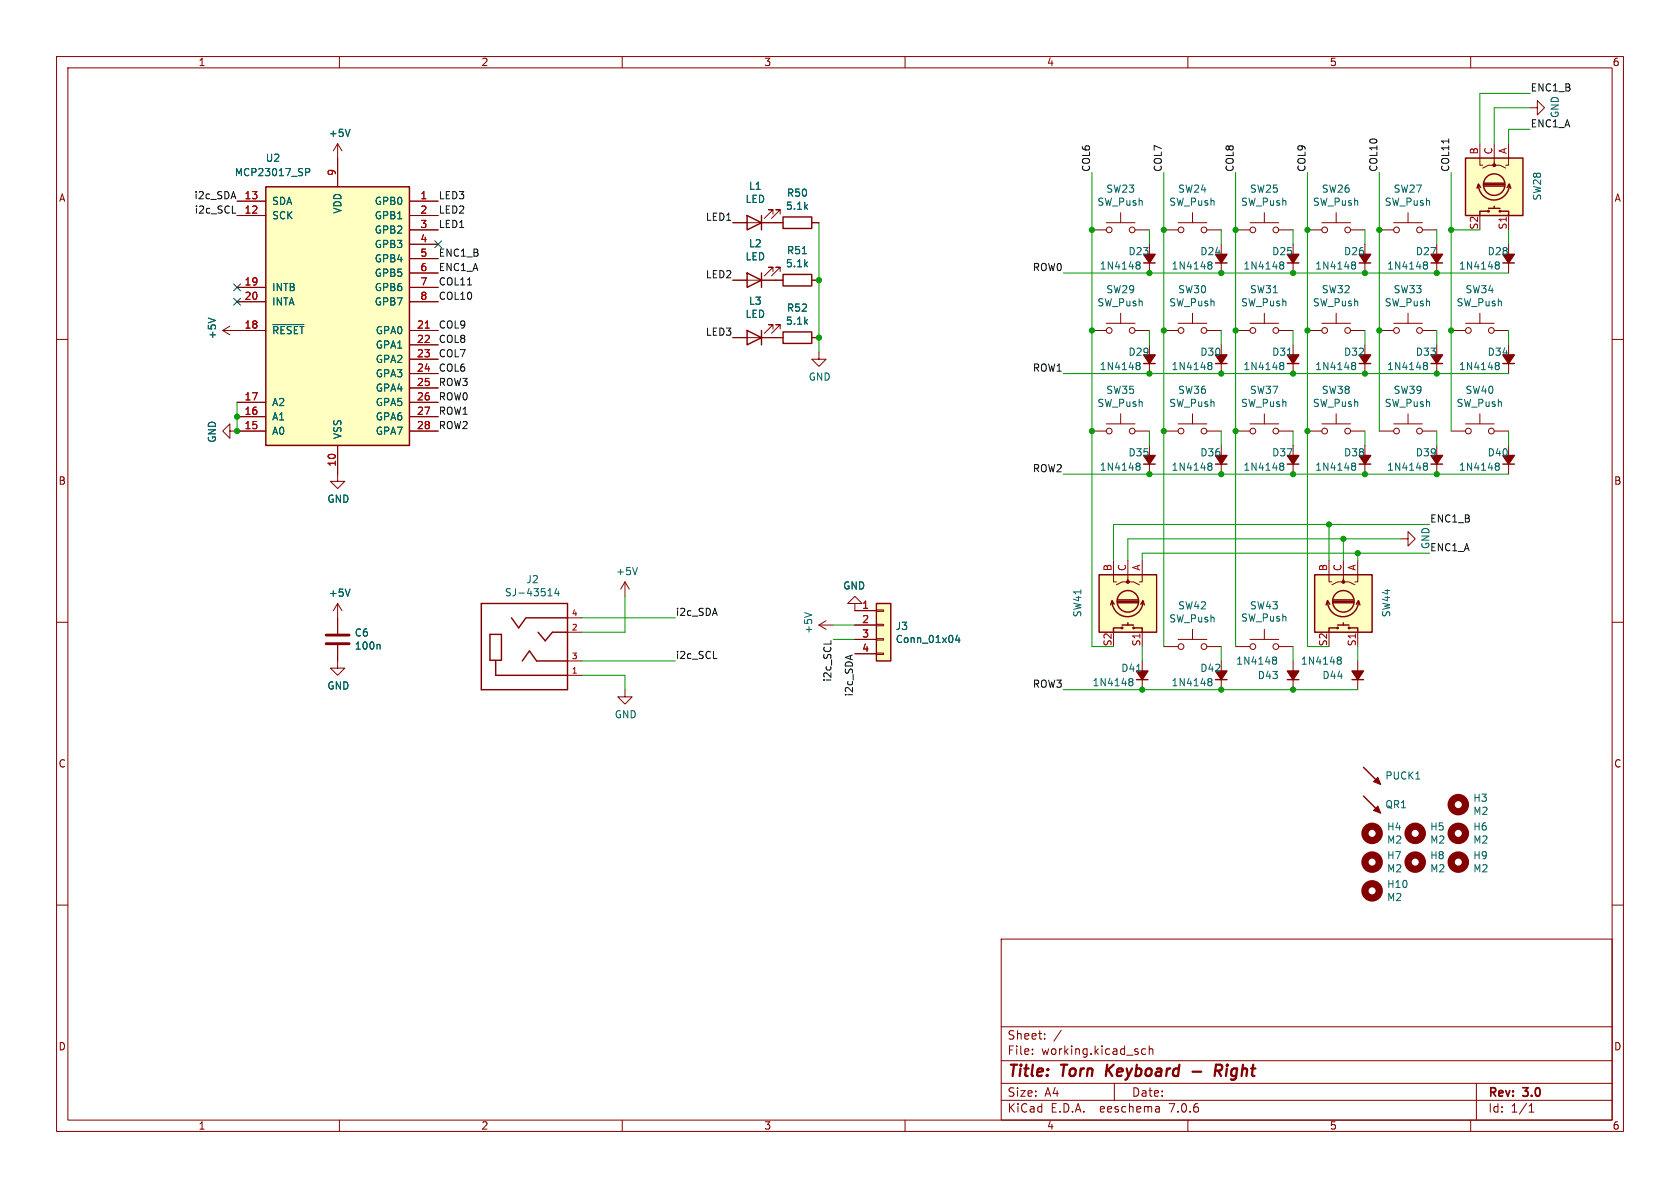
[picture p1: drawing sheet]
<svg xmlns="http://www.w3.org/2000/svg" width="297mm" height="210mm" viewBox="0 0 297 210" stroke-linecap="round" stroke-linejoin="round" font-family="sans-serif">
<g fill="none" stroke="#840000" stroke-width=".18">
<path d="M10 10h277v190h-277zM12 12h273v186h-273zM60 10v2M110 10v2M160 10v2M210 10v2M260 10v2M270.5 19.1h1.3v-1.3l1.2 1.3-1.2 1.2v-1.2M41.9 35.6h5.1M41.9 38.1h5.1M59.7 25.4v7.6M59.7 25.4l-.8 1.3"/>
<path d="M59.7 25.4l.8 1.3M72.4 35.6h5.1M72.4 38.1h5.1M129.5 39.4h8.9M136.7 37.8v-.7h-.8h.8l-1.6 1.5M137.9 37.8v-.7h-.7h.7l-1.5 1.5M143.5 39.4h1.3M195.6 39.4h5.1M198.1 37.6v1.8M208.3 39.4h5.1M210.8 37.6v1.8M221 39.4h5.1"/>
<path d="M223.5 37.6v1.8M233.7 39.4h5.1M236.2 37.6v1.8M246.4 39.4h5.1M248.9 37.6v1.8M261.6 25.4v3.8h.5M264.2 25.4v3.8h-1.1l-1 .5M264.2 28.7v.5h1l1 .5M266.7 25.4v3.8h-.5M266.7 38.1v2.5M10 60h2M39.4 58.4h7.6"/>
<path d="M39.4 58.4l1.2 .8M40.6 57.7l-1.2 .7M41.9 50.8h5.1M41.9 53.3h5.1M72.4 58.4h5.1M72.4 40.6h5.1M72.4 50.8h5.1M72.4 53.3h5.1M72.4 43.2h5.1M72.4 45.7h5.1M72.4 48.3h5.1M129.5 59.7h8.9"/>
<path d="M129.5 49.5h8.9M136.7 58.2v-.8h-.8h.8l-1.6 1.5M136.7 48v-.8h-.8h.8l-1.6 1.6M137.9 58.2v-.8h-.7h.7l-1.5 1.5M137.9 48v-.8h-.7h.7l-1.5 1.6M143.5 59.7h1.3M143.5 49.5h1.3M193 58.4h2.6M193 40.6h2.6M195.6 57.2h5.1M198.1 55.4v1.8M200.7 58.4h2.5"/>
<path d="M200.7 40.6h2.5M203.2 43.2v5.1M205.7 58.4h2.6M205.7 40.6h2.6M208.3 57.2h5.1M210.8 55.4v1.8M213.4 58.4h2.5M213.4 40.6h2.5M215.9 43.2v5.1M218.4 58.4h2.6M218.4 40.6h2.6M221 57.2h5.1"/>
<path d="M223.5 55.4v1.8M226.1 58.4h2.5M226.1 40.6h2.5M228.6 43.2v5.1M231.1 58.4h2.6M231.1 40.6h2.6M233.7 57.2h5.1M236.2 55.4v1.8M238.8 58.4h2.5M238.8 40.6h2.5M241.3 43.2v5.1M243.8 58.4h2.6"/>
<path d="M243.8 40.6h2.6M246.4 57.2h5.1M248.9 55.4v1.8M251.5 58.4h2.5M251.5 40.6h2.5M254 43.2v5.1M256.5 58.4h2.6M259.1 57.2h5.1M261.6 55.4v1.8M264.2 58.4h2.5M266.7 43.2v5.1M285 60h2"/>
<path d="M40.6 76.2v-1.3l-1.2 1.3 1.2 1.3v-1.3h6.4M41.9 73.7h5.1M41.9 71.1h5.1M59.7 78.7v6.4h1.3l-1.3 1.3-1.3-1.3h1.3M72.4 76.2h5.1M72.4 73.7h5.1M72.4 71.1h5.1M72.4 61h5.1M72.4 63.5h5.1M72.4 66h5.1M72.4 68.6h5.1M144.8 62.2v1.3h1.2l-1.2 1.3-1.3-1.3h1.3"/>
<path d="M193 76.2h2.6M195.6 74.9h5.1M198.1 73.2v1.7M200.7 76.2h2.5M203.2 61v5M203.2 78.7v5.1M205.7 76.2h2.6M208.3 74.9h5.1M210.8 73.2v1.7M213.4 76.2h2.5M215.9 61v5M215.9 78.7v5.1"/>
<path d="M218.4 76.2h2.6M221 74.9h5.1M223.5 73.2v1.7M226.1 76.2h2.5M228.6 61v5M228.6 78.7v5.1M231.1 76.2h2.6M233.7 74.9h5.1M236.2 73.2v1.7M238.8 76.2h2.5M241.3 61v5M241.3 78.7v5.1"/>
<path d="M243.8 76.2h2.6M246.4 74.9h5.1M248.9 73.2v1.7M251.5 76.2h2.5M254 61v5M254 78.7v5.1M256.5 76.2h2.6M259.1 74.9h5.1M261.6 73.2v1.7M264.2 76.2h2.5M266.7 61v5M266.7 78.7v5.1"/>
<path d="M196.8 99.1v3.8h.6M199.4 99.1v3.8h-1l-1 .5M201.9 99.1v3.8h-.5M234.9 99.1v3.8h.6M237.5 99.1v3.8h-1l-1 .5M240 99.1v3.8h-.5M247.6 95.3h1.3v-1.3l1.3 1.3-1.3 1.2v-1.2M10 110h2M59.7 114v4.1h1.3l-1.3 1.3-1.3-1.3h1.3M59.7 106.7l-.8 1.3M59.7 106.7v5.3M59.7 106.7l.8 1.3"/>
<path d="M100.3 119.4h2.6M100.3 111.8h2.6M100.3 116.8h2.6M100.3 109.2h2.6M110.5 102.9l-.8 1.2M110.5 102.9v2.5M110.5 102.9l.8 1.2M144.8 110.5h2.5M144.8 110.5l1.2 .8M146 109.7l-1.2 .8M151.1 106.7h1.3l-1.3-1.3-1.2 1.3h1.2v1.3h3.8M151.1 113h3.8"/>
<path d="M151.1 110.5h3.8M151.1 115.6h3.8M154.9 115.4h1.3v.3h-1.3zM154.9 112.9h1.3v.3h-1.3zM154.9 110.4h1.3v.2h-1.3zM154.9 107.8h1.3v.3h-1.3zM199.4 102.4v.5h1l1 .5M201.9 111.8v2.5M201.9 116.8v5.1M205.7 114.3h2.6M208.3 113h5.1M210.8 111.3v1.7"/>
<path d="M213.4 114.3h2.5M215.9 116.8v5.1M218.4 114.3h2.6M221 113h5.1M223.5 111.3v1.7M226.1 114.3h2.5M228.6 116.8v5.1M237.5 102.4v.5h1l1 .5M240 111.8v2.5M240 116.8v5.1M285 110h2M110.5 121.9v1.3h1.3l-1.3 1.3-1.3-1.3h1.3"/>
<path d="M10 160h2M285 160h2M177 166h108v32h-108zM60 198v2M110 198v2M160 198v2M177 194.5h108M177 191.5h108M177 187.5h108M177 181.5h108M182.5 186.3v.1M182.5 185.5v.1"/>
<path d="M184.7 183.6v.1M184.7 182.8v.1M187.6 182.1l-1.3 2M197 191.5v3M202.5 185.5l-.4-.1-.3 .3v.4l.2 .2h.5M203.2 185.5l.2-.1 .3 .1 .1 .9M203.2 184.9v1.5M204.9 195.7l.1 .9M205 196.5l-.2 .1M205 196h-.2M210 198v2M260 198v2"/>
<path d="M261 191.5v6.5M270.3 196.6h.9M270.3 195.5l.4-.4v1.5"/>
<circle cx="196.1" cy="58.4" r=".51"/>
<circle cx="196.1" cy="40.6" r=".51"/>
<circle cx="200.2" cy="40.6" r=".51"/>
<circle cx="200.2" cy="58.4" r=".51"/>
<circle cx="208.8" cy="40.6" r=".51"/>
<circle cx="208.8" cy="58.4" r=".51"/>
<circle cx="212.9" cy="58.4" r=".51"/>
<circle cx="212.9" cy="40.6" r=".51"/>
<circle cx="221.5" cy="58.4" r=".51"/>
<circle cx="221.5" cy="40.6" r=".51"/>
<circle cx="225.6" cy="40.6" r=".51"/>
<circle cx="225.6" cy="58.4" r=".51"/>
<circle cx="234.2" cy="40.6" r=".51"/>
<circle cx="234.2" cy="58.4" r=".51"/>
<circle cx="238.3" cy="58.4" r=".51"/>
<circle cx="238.3" cy="40.6" r=".51"/>
<circle cx="246.9" cy="40.6" r=".51"/>
<circle cx="246.9" cy="58.4" r=".51"/>
<circle cx="251" cy="40.6" r=".51"/>
<circle cx="251" cy="58.4" r=".51"/>
<circle cx="259.6" cy="58.4" r=".51"/>
<circle cx="263.7" cy="58.4" r=".51"/>
<circle cx="196.1" cy="76.2" r=".51"/>
<circle cx="200.2" cy="76.2" r=".51"/>
<circle cx="208.8" cy="76.2" r=".51"/>
<circle cx="212.9" cy="76.2" r=".51"/>
<circle cx="221.5" cy="76.2" r=".51"/>
<circle cx="225.6" cy="76.2" r=".51"/>
<circle cx="234.2" cy="76.2" r=".51"/>
<circle cx="238.3" cy="76.2" r=".51"/>
<circle cx="246.9" cy="76.2" r=".51"/>
<circle cx="251" cy="76.2" r=".51"/>
<circle cx="259.6" cy="76.2" r=".51"/>
<circle cx="263.7" cy="76.2" r=".51"/>
<circle cx="208.8" cy="114.3" r=".51"/>
<circle cx="212.9" cy="114.3" r=".51"/>
<circle cx="221.5" cy="114.3" r=".51"/>
<circle cx="225.6" cy="114.3" r=".51"/>
</g>
<path d="M195.7 188.2l-.2 2M196.9 188.2l-1.3 1.2M210.8 189.4h1.5M214.8 189.3h.8a.55 .55 0 0 0 .5-.5 .55 .55 0 0 0-.4-.6h-.7l-.3 2M215.3 189.3l.6 .9" fill="none" stroke="#840000" stroke-width=".4"/>
<g fill="none" stroke="#840000" stroke-width=".25">
<path d="M47 33h25.4v45.7h-25.4zM132.1 38.1l2.5 1.3-2.5 1.2zM134.6 38.1v2.5M138.4 38.4h5.1v2h-5.1zM259.1 27.9h10.1v10.2h-10.1zM261.4 32.6a2.73 2.73 0 0 0 2.7 2.8 2.73 2.73 0 0 0 2.7-2.8M261.7 33.1l-.3-.6-.3 .8M262.4 32.4h3.5M262.4 32.6h3.5M262.4 32.9h3.5M263.1 37.3h-1.5v.8M263.1 36.8h2.1"/>
<path d="M264.2 36.4v.4M265.2 37.3h1.5v.8M266.4 33.1l.4-.6 .3 .8M132.1 58.4l2.5 1.3-2.5 1.3zM132.1 48.3l2.5 1.2-2.5 1.3zM134.6 48.3v2.5M134.6 58.4v2.6M138.4 58.7h5.1v2h-5.1zM138.4 48.5h5.1v2h-5.1zM202.2 46.5h2M214.9 46.5h2M227.6 46.5h2"/>
<path d="M240.3 46.5h2M253 46.5h2M265.7 46.5h2M202.2 64.3h2M214.9 64.3h2M227.6 64.3h2M240.3 64.3h2M253 64.3h2M265.7 64.3h2M202.2 82h2M214.9 82h2M227.6 82h2"/>
<path d="M240.3 82h2M253 82h2M265.7 82h2M85.1 106.7h15.2v15.2h-15.2zM86.6 112.1h2v4.6h-2zM87.6 116.8v2.6h12.7M90.4 109.2l1.3 1.8 1.3-1.8M92.3 116.8l1.3-1.7 1.3 1.7h5.4M93.1 109.2h7.2M95.1 111.8l1.3 1.5 1.3-1.5h2.6M154.9 106.7h2.6v10.1h-2.6zM194.3 101.6h10.2v10.2h-10.2z"/>
<path d="M196.6 106.3a2.73 2.73 0 0 0 2.7 2.7 2.73 2.73 0 0 0 2.8-2.7M197 106.8l-.4-.6-.3 .7M197.6 106h3.6M197.6 106.3h3.6M197.6 106.6h3.6M198.4 111h-1.6v.8M198.4 110.5h2M199.4 110.1v.4M200.4 111h1.5v.8M201.7 106.8l.4-.6 .2 .7M232.4 101.6h10.2v10.2h-10.2zM234.7 106.3a2.73 2.73 0 0 0 2.7 2.7 2.73 2.73 0 0 0 2.8-2.7"/>
<path d="M235.1 106.8l-.4-.6-.3 .7M235.7 106h3.6M235.7 106.3h3.6M235.7 106.6h3.6M236.5 111h-1.6v.8M236.5 110.5h2M237.5 110.1v.4M238.5 111h1.5v.8M239.8 106.8l.4-.6 .2 .7M200.9 120.1h2M214.9 120.1h2M227.6 120.1h2"/>
<path d="M239 120.1h2M241 135.6l2.8 2.8M241 140.7l2.8 2.8"/>
<circle cx="263.1" cy="37.3" r=".13"/>
<circle cx="264.2" cy="32.6" r="1.9"/>
<circle cx="265.2" cy="37.3" r=".13"/>
<circle cx="198.4" cy="111" r=".13"/>
<circle cx="199.4" cy="106.3" r="1.9"/>
<circle cx="200.4" cy="111" r=".13"/>
<circle cx="236.5" cy="111" r=".13"/>
<circle cx="237.5" cy="106.3" r="1.9"/>
<circle cx="238.5" cy="111" r=".13"/>
</g>
<g fill="#840000" stroke="#840000" stroke-width=".25">
<path d="M253 80.5h2l-1 1.5z"/>
<path d="M265.7 45h2l-1 1.5z"/>
<path d="M227.6 62.7h2l-1 1.6z"/>
<path d="M227.6 118.6h2l-1 1.5z"/>
<path d="M239 118.6h2l-1 1.5z"/>
<path d="M253 45h2l-1 1.5z"/>
<path d="M253 62.7h2l-1 1.6z"/>
<path d="M214.9 62.7h2l-1 1.6z"/>
<path d="M214.9 118.6h2l-1 1.5z"/>
<path d="M214.9 80.5h2l-1 1.5z"/>
<path d="M202.2 80.5h2l-1 1.5z"/>
<path d="M265.7 80.5h2l-1 1.5z"/>
<path d="M200.9 118.6h2l-1 1.5z"/>
<path d="M265.7 62.7h2l-1 1.6z"/>
<path d="M202.2 45h2l-1 1.5z"/>
<path d="M202.2 62.7h2l-1 1.6z"/>
<path d="M214.9 45h2l-1 1.5z"/>
<path d="M240.3 45h2l-1 1.5z"/>
<path d="M227.6 45h2l-1 1.5z"/>
<path d="M227.6 80.5h2l-1 1.5z"/>
<path d="M240.3 62.7h2l-1 1.6z"/>
<path d="M240.3 80.5h2l-1 1.5z"/>
</g>
<g fill="none" stroke="#006464" stroke-width=".18">
<path d="M54 29.8h.5l.3 .2-.2 .4-.6 .1M61.9 22.9l-.4 1.2M36.8 56.2l1.3 .4M48.2 57.4h5.5M141.8 44.9h.8M201 46.4l.3-.1 .2 .1 .1 .2-.3 .2M201 46.8h.1M201.1 46.8h.2M201.1 46.8l-.1 .1M201.3 46.8l.3 .3-.1 .3-.2 .2-.3-.1M213.7 46.4l.3-.1 .2 .1 .1 .2-.3 .2M213.7 46.8h.1"/>
<path d="M213.8 46.8h.2M213.8 46.8l-.1 .1M214 46.8l.3 .3-.1 .3-.2 .2-.3-.1M226.4 46.4l.3-.1 .2 .1 .1 .2-.3 .2M226.4 46.8h.1M226.5 46.8h.2M226.5 46.8l-.1 .1M226.7 46.8l.3 .3-.1 .3-.2 .2-.3-.1M239.1 46.4l.3-.1 .2 .1 .1 .2-.3 .2M239.1 46.8h.1M239.2 46.8h.2M239.2 46.8l-.1 .1"/>
<path d="M239.4 46.8l.3 .3-.1 .3-.2 .2-.3-.1M251.8 46.4l.3-.1 .2 .1 .1 .2-.3 .2M251.8 46.8h.1M251.9 46.8h.2M251.9 46.8l-.1 .1M252.1 46.8l.3 .3-.1 .3-.2 .2-.3-.1M264.5 46.8h.1M264.5 46.4l.3-.1 .2 .1 .1 .2-.3 .2M264.6 46.8h.2M264.6 46.8l-.1 .1M264.8 46.8l.3 .3-.1 .3-.2 .2-.3-.1M201 64.1h.3l.2 .1 .1 .2-.3 .2"/>
<path d="M201 64.6h.1M201.1 64.6h.2M201.1 64.6l-.1 .1M201.3 64.6l.3 .3-.1 .3-.2 .1h-.3M213.7 64.1h.3l.2 .1 .1 .2-.3 .2M213.7 64.6h.1M213.8 64.6h.2M213.8 64.6l-.1 .1M214 64.6l.3 .3-.1 .3-.2 .1h-.3M226.4 64.6h.1M226.4 64.1h.3l.2 .1 .1 .2-.3 .2M226.5 64.6h.2"/>
<path d="M226.5 64.6l-.1 .1M226.7 64.6l.3 .3-.1 .3-.2 .1h-.3M227.6 62.8h.7M239.1 64.1h.3l.2 .1 .1 .2-.3 .2M239.1 64.6h.1M239.2 64.6h.2M239.2 64.6l-.1 .1M239.4 64.6l.3 .3-.1 .3-.2 .1h-.3M251.8 64.1h.3l.2 .1 .1 .2-.3 .2M251.8 64.6h.1M251.9 64.6h.2M251.9 64.6l-.1 .1"/>
<path d="M252.1 64.6l.3 .3-.1 .3-.2 .1h-.3M264.5 64.1h.3l.2 .1 .1 .2-.3 .2M264.5 64.6h.1M264.6 64.6h.2M264.6 64.6l-.1 .1M264.8 64.6l.3 .3-.1 .3-.2 .1h-.3M201 81.9h.3l.2 .1 .1 .2-.3 .2M201 82.3l.1 .1M201.1 82.4h.2M201.1 82.4l-.1 .1M201.3 82.4l.3 .2-.1 .4-.2 .1h-.3M213.7 81.9h.3l.2 .1 .1 .2-.3 .2"/>
<path d="M213.7 82.3l.1 .1M213.8 82.4h.2M213.8 82.4l-.1 .1M214 82.4l.3 .2-.1 .4-.2 .1h-.3M226.4 81.9h.3l.2 .1 .1 .2-.3 .2M226.4 82.3l.1 .1M226.5 82.4h.2M226.5 82.4l-.1 .1M226.7 82.4l.3 .2-.1 .4-.2 .1h-.3M239.1 81.9h.3l.2 .1 .1 .2-.3 .2M239.1 82.3l.1 .1M239.2 82.4h.2"/>
<path d="M239.2 82.4l-.1 .1M239.4 82.4l.3 .2-.1 .4-.2 .1h-.3M251.8 82.3l.1 .1M251.8 81.9h.3l.2 .1 .1 .2-.3 .2M251.9 82.4h.2M251.9 82.4l-.1 .1M252.1 82.4l.3 .2-.1 .4-.2 .1h-.3M264.5 81.9h.3l.2 .1 .1 .2-.3 .2M264.5 82.3l.1 .1M264.6 82.4h.2M264.6 82.4l-.1 .1M264.8 82.4l.3 .2-.1 .4-.2 .1h-.3"/>
<path d="M61.9 104.1l-.4 1.3M67 113.9l.2 .2v.7M96.9 105.3h.7M98.4 104l-.3 .9h.8M98.7 104.5v.8M112.7 100.3l-.4 1.3M142.2 108.3l1.3 .4M169.2 112.3l-.3 .9h.8M169.5 112.7v.9M201 118.7h.7M225.1 116.6l.1 .1M225.1 116.2l.3-.1 .2 .2 .1 .2-.3 .2"/>
<path d="M225.2 116.7h.2M225.2 116.7l-.1 .1M225.4 116.7l.3 .2-.1 .4-.2 .1h-.3M236.5 116.2l.4-.1 .2 .2v.2l-.2 .2M236.5 116.6l.1 .1M236.6 116.7h.3M236.6 116.7l-.1 .1M236.9 116.7l.2 .2v.4l-.2 .1h-.4M199.7 120h.3l.2 .1 .1 .2-.3 .2M199.7 120.4l.1 .1M199.8 120.5h.2M199.8 120.5l-.1 .1"/>
<path d="M200 120.5l.3 .2-.1 .4-.2 .1h-.3M213.7 120h.3l.2 .1 .1 .2-.3 .2M213.7 120.4l.1 .1M213.8 120.5h.2M213.8 120.5l-.1 .1M214 120.5l.3 .2-.1 .4-.2 .1h-.3M250.3 137.7h.7"/>
</g>
<g fill="none" stroke="#840000" stroke-width="1.3">
<circle cx="242.6" cy="147.3" r="1.27"/>
<circle cx="242.6" cy="152.4" r="1.27"/>
<circle cx="242.6" cy="157.5" r="1.27"/>
<circle cx="250.2" cy="152.4" r="1.27"/>
<circle cx="250.2" cy="147.3" r="1.27"/>
<circle cx="257.8" cy="142.2" r="1.27"/>
<circle cx="257.8" cy="152.4" r="1.27"/>
<circle cx="257.8" cy="147.3" r="1.27"/>
</g>
<g fill="#840000" stroke="#840000" stroke-width=".18">
<path d="M242.8 138.2l.8-.8 .5 1.3z"/>
<path d="M242.8 143.3l.8-.8 .5 1.3z"/>
<circle cx="264.2" cy="29.2" r=".25"/>
<circle cx="237.5" cy="102.9" r=".25"/>
<circle cx="199.4" cy="102.9" r=".25"/>
</g>
<g fill="#ffffc2" stroke="#ffffc2" stroke-width=".18">
<path d="M259.1 27.9h10.1v10.2h-10.1z"/>
<path d="M232.4 101.6h10.2v10.2h-10.2z"/>
<path d="M194.3 101.6h10.2v10.2h-10.2z"/>
<path d="M154.9 106.7h2.6v10.1h-2.6z"/>
<path d="M47 33h25.4v45.7h-25.4z"/>
</g>
<path d="M57.7 113.8h4M57.7 112.3h4" fill="none" stroke="#840000" stroke-width=".51"/>
<path d="M75.2 58h.7" fill="none" stroke="#a90000" stroke-width=".18"/>
<path d="M41.1 37.7h.6M256.1 24.6v.7M82.7 50.4h.7M126.1 116.4h.6M146.9 113.3v.6" fill="none" stroke="#0f0f0f" stroke-width=".18"/>
<g fill="none" stroke="#009600" stroke-width=".18">
<path d="M270.5 16.5h-8.9v8.9M270.5 19.1h-6.3v6.3M144.8 39.4v22.8M193 30.5v83.8h3.8M205.7 30.5v83.8M218.4 30.5v83.8M231.1 30.5v83.8h3.8M243.8 30.5v45.7M256.5 30.5v45.7M270.5 22.9h-3.8v2.5M188 48.3h78.7M203.2 40.6v2.6"/>
<path d="M203.2 58.4v2.6M215.9 40.6v2.6M215.9 58.4v2.6M228.6 40.6v2.6M228.6 58.4v2.6M241.3 40.6v2.6M241.3 58.4v2.6M254 40.6v2.6M254 58.4v2.6M256.5 40.6h5.1M266.7 40.6v2.6M266.7 58.4v2.6"/>
<path d="M41.9 71.1v5.1M188 66h78.7M203.2 76.2v2.5M215.9 76.2v2.5M228.6 76.2v2.5M241.3 76.2v2.5M254 76.2v2.5M266.7 76.2v2.5M188 83.8h78.7M234.9 92.7v6.4M237.5 95.3v3.8M240 97.8v1.3"/>
<path d="M247.6 95.3h-48.2v3.8M252.7 92.7h-55.9v6.4M252.7 97.8h-50.8v1.3M102.9 119.4h7.6v2.5M102.9 109.2h16.5M102.9 116.8h16.5M110.5 105.4v6.4h-7.6M147.3 110.5h3.8M147.3 113h3.8M201.9 114.3v2.5M215.9 114.3v2.5M228.6 114.3v2.5"/>
<path d="M240 114.3v2.5M188 121.9h52"/>
</g>
<path d="M41.3 52.7l1.2 1.2M41.3 50.2l1.2 1.2M42.5 52.7l-1.2 1.2M42.5 50.2l-1.2 1.2M76.9 42.6l1.2 1.2M78.1 42.6l-1.2 1.2" fill="none" stroke="#000084" stroke-width=".18"/>
<g fill="#009600" stroke="#009600" stroke-width=".18">
<circle cx="254" cy="48.3" r=".46"/>
<circle cx="256.5" cy="58.4" r=".46"/>
<circle cx="256.5" cy="40.6" r=".46"/>
<circle cx="241.3" cy="48.3" r=".46"/>
<circle cx="243.8" cy="40.6" r=".46"/>
<circle cx="243.8" cy="58.4" r=".46"/>
<circle cx="203.2" cy="83.8" r=".46"/>
<circle cx="205.7" cy="76.2" r=".46"/>
<circle cx="193" cy="76.2" r=".46"/>
<circle cx="193" cy="58.4" r=".46"/>
<circle cx="144.8" cy="59.7" r=".46"/>
<circle cx="193" cy="40.6" r=".46"/>
<circle cx="205.7" cy="40.6" r=".46"/>
<circle cx="203.2" cy="48.3" r=".46"/>
<circle cx="205.7" cy="58.4" r=".46"/>
<circle cx="203.2" cy="66" r=".46"/>
<circle cx="240" cy="97.8" r=".46"/>
<circle cx="237.5" cy="95.3" r=".46"/>
<circle cx="234.9" cy="92.7" r=".46"/>
<circle cx="241.3" cy="83.8" r=".46"/>
<circle cx="241.3" cy="66" r=".46"/>
<circle cx="254" cy="83.8" r=".46"/>
<circle cx="254" cy="66" r=".46"/>
<circle cx="228.6" cy="121.9" r=".46"/>
<circle cx="215.9" cy="121.9" r=".46"/>
<circle cx="201.9" cy="121.9" r=".46"/>
<circle cx="41.9" cy="76.2" r=".46"/>
<circle cx="41.9" cy="73.7" r=".46"/>
<circle cx="231.1" cy="58.4" r=".46"/>
<circle cx="218.4" cy="58.4" r=".46"/>
<circle cx="228.6" cy="48.3" r=".46"/>
<circle cx="215.9" cy="48.3" r=".46"/>
<circle cx="231.1" cy="40.6" r=".46"/>
<circle cx="218.4" cy="40.6" r=".46"/>
<circle cx="231.1" cy="76.2" r=".46"/>
<circle cx="228.6" cy="83.8" r=".46"/>
<circle cx="215.9" cy="66" r=".46"/>
<circle cx="228.6" cy="66" r=".46"/>
<circle cx="218.4" cy="76.2" r=".46"/>
<circle cx="215.9" cy="83.8" r=".46"/>
<circle cx="144.8" cy="49.5" r=".46"/>
</g>
<g font-size="2.8" fill="#840000">
<text x="178" y="190.9">Title:</text>
<text x="187.7" y="190.9">Torn</text>
<text x="196.4" y="190.9">Keyboard</text>
<text x="217.2" y="190.9">Right</text>
</g>
<g font-size="2.1" fill="#840000">
<text x="178" y="184">Sheet:</text>
<text x="178" y="186.7">File:</text>
<text x="184.1" y="186.7">working.kicad_sch</text>
<text x="178" y="196.9">KiCad</text>
<text x="178" y="194.1">Size:</text>
<text x="184.7" y="194.1">A4</text>
<text x="185.7" y="196.9">E.D.A.</text>
<text x="194.6" y="196.9">eeschema</text>
<text x="200" y="194.1">Date:</text>
<text x="207" y="196.9">7.0.6</text>
<text x="263" y="194.3">Rev:</text>
<text x="263" y="196.9">Id:</text>
<text x="267.1" y="196.9">1/1</text>
<text x="269.4" y="194.3">3.0</text>
</g>
<g font-size="1.8" fill="#840000">
<text x="35" y="11.9">1</text>
<text x="85" y="11.9">2</text>
<text x="135" y="11.9">3</text>
<text x="185" y="11.9">4</text>
<text x="235" y="11.9">5</text>
<text x="285" y="11.9">6</text>
<text x="10.3" y="35.9">A</text>
<text x="285.3" y="35.9">A</text>
<text x="10.3" y="85.9">B</text>
<text x="285.3" y="85.9">B</text>
<text x="10.3" y="135.9">C</text>
<text x="285.3" y="135.9">C</text>
<text x="10.3" y="185.9">D</text>
<text x="285.3" y="185.9">D</text>
<text x="35" y="199.9">1</text>
<text x="85" y="199.9">2</text>
<text x="135" y="199.9">3</text>
<text x="185" y="199.9">4</text>
<text x="235" y="199.9">5</text>
<text x="285" y="199.9">6</text>
</g>
<g font-size="1.8" fill="#0f0f0f">
<text x="270.5" y="16.2">ENC1_B</text>
<text x="270.5" y="22.6">ENC1_A</text>
<text x="275.8" y="21" transform="rotate(-90 275.8 21)">GND</text>
<text x="34.3" y="35.3">i2c_SDA</text>
<text x="77.5" y="35.3">LED3</text>
<text x="192.8" y="30.5" transform="rotate(-90 192.8 30.5)">COL6</text>
<text x="205.5" y="30.5" transform="rotate(-90 205.5 30.5)">COL7</text>
<text x="218.2" y="30.5" transform="rotate(-90 218.2 30.5)">COL8</text>
<text x="230.9" y="30.5" transform="rotate(-90 230.9 30.5)">COL9</text>
<text x="243.6" y="30.5" transform="rotate(-90 243.6 30.5)">COL10</text>
<text x="256.3" y="30.5" transform="rotate(-90 256.3 30.5)">COL11</text>
<text x="34.3" y="37.8">i2c_SCL</text>
<text x="77.5" y="40.4">LED1</text>
<text x="77.5" y="37.8">LED2</text>
<text x="124.7" y="39.1">LED1</text>
<text x="77.5" y="45.5">ENC1_B</text>
<text x="77.5" y="48">ENC1_A</text>
<text x="182.5" y="48">ROW0</text>
<text x="77.5" y="50.5">COL11</text>
<text x="77.5" y="53.1">COL10</text>
<text x="124.7" y="49.3">LED2</text>
<text x="77.5" y="58.2">COL9</text>
<text x="124.7" y="59.4">LED3</text>
<text x="77.5" y="60.7">COL8</text>
<text x="77.5" y="65.8">COL6</text>
<text x="77.5" y="63.2">COL7</text>
<text x="182.5" y="65.8">ROW1</text>
<text x="77.5" y="68.3">ROW3</text>
<text x="77.5" y="70.9">ROW0</text>
<text x="77.5" y="75.9">ROW2</text>
<text x="77.5" y="73.4">ROW1</text>
<text x="182.5" y="83.6">ROW2</text>
<text x="252.7" y="92.4">ENC1_B</text>
<text x="252.7" y="97.5">ENC1_A</text>
<text x="252.9" y="97.2" transform="rotate(-90 252.9 97.2)">GND</text>
<text x="119.4" y="109">i2c_SDA</text>
<text x="119.4" y="116.6">i2c_SCL</text>
<text x="147.1" y="120.6" transform="rotate(-90 147.1 120.6)">i2c_SCL</text>
<text x="150.9" y="123.2" transform="rotate(-90 150.9 123.2)">i2c_SDA</text>
<text x="182.5" y="121.7">ROW3</text>
</g>
<g font-size="1.8" fill="#006464">
<text x="46.9" y="28.8">U2</text>
<text x="58" y="24.4">+5V</text>
<text x="41.4" y="31.3">MCP23017_SP</text>
<text x="132.3" y="33.8">L1</text>
<text x="139" y="35">R50</text>
<text x="195.5" y="34.3">SW23</text>
<text x="208.2" y="34.3">SW24</text>
<text x="220.9" y="34.3">SW25</text>
<text x="233.6" y="34.3">SW26</text>
<text x="246.3" y="34.3">SW27</text>
<text x="272.6" y="35.6" transform="rotate(-90 272.6 35.6)">SW28</text>
<text x="48" y="39">SCK</text>
<text x="48" y="36.4">SDA</text>
<text x="60.6" y="37.9" transform="rotate(-90 60.6 37.9)">VDD</text>
<text x="66.2" y="36.4">GPB0</text>
<text x="66.2" y="39">GPB1</text>
<text x="66.2" y="41.5">GPB2</text>
<text x="131.7" y="36.1">LED</text>
<text x="138.8" y="37.3">5.1k</text>
<text x="193.9" y="36.6">SW_Push</text>
<text x="206.6" y="36.6">SW_Push</text>
<text x="219.3" y="36.6">SW_Push</text>
<text x="232" y="36.6">SW_Push</text>
<text x="244.7" y="36.6">SW_Push</text>
<text x="66.2" y="44">GPB3</text>
<text x="66.2" y="46.6">GPB4</text>
<text x="131.7" y="46.2">LED</text>
<text x="132.3" y="43.9">L2</text>
<text x="138.8" y="47.4">5.1k</text>
<text x="139" y="45.1">R51</text>
<text x="194.3" y="47.9">1N4148</text>
<text x="199.4" y="45.3">D23</text>
<text x="207" y="47.9">1N4148</text>
<text x="212.1" y="45.3">D24</text>
<text x="219.7" y="47.9">1N4148</text>
<text x="224.8" y="45.3">D25</text>
<text x="232.4" y="47.9">1N4148</text>
<text x="237.5" y="45.3">D26</text>
<text x="245.1" y="47.9">1N4148</text>
<text x="250.2" y="45.3">D27</text>
<text x="257.8" y="47.9">1N4148</text>
<text x="262.9" y="45.3">D28</text>
<text x="48" y="51.7">INTB</text>
<text x="66.2" y="49.1">GPB5</text>
<text x="66.2" y="51.7">GPB6</text>
<text x="195.5" y="52">SW29</text>
<text x="208.2" y="52">SW30</text>
<text x="220.9" y="52">SW31</text>
<text x="233.6" y="52">SW32</text>
<text x="246.3" y="52">SW33</text>
<text x="259" y="52">SW34</text>
<text x="48" y="59.3">~{RESET}</text>
<text x="48" y="54.2">INTA</text>
<text x="66.2" y="54.2">GPB7</text>
<text x="66.3" y="59.3">GPA0</text>
<text x="131.7" y="56.4">LED</text>
<text x="132.3" y="54.1">L3</text>
<text x="138.8" y="57.6">5.1k</text>
<text x="139" y="55.3">R52</text>
<text x="193.9" y="54.4">SW_Push</text>
<text x="206.6" y="54.4">SW_Push</text>
<text x="219.3" y="54.4">SW_Push</text>
<text x="232" y="54.4">SW_Push</text>
<text x="244.7" y="54.4">SW_Push</text>
<text x="257.4" y="54.4">SW_Push</text>
<text x="38.4" y="60.1" transform="rotate(-90 38.4 60.1)">+5V</text>
<text x="66.3" y="61.8">GPA1</text>
<text x="66.3" y="64.4">GPA2</text>
<text x="194.3" y="65.6">1N4148</text>
<text x="199.4" y="63.1">D29</text>
<text x="207" y="65.6">1N4148</text>
<text x="212.1" y="63.1">D30</text>
<text x="219.7" y="65.6">1N4148</text>
<text x="224.8" y="63.1">D31</text>
<text x="232.4" y="65.6">1N4148</text>
<text x="237.5" y="63.1">D32</text>
<text x="245.1" y="65.6">1N4148</text>
<text x="250.2" y="63.1">D33</text>
<text x="257.8" y="65.6">1N4148</text>
<text x="262.9" y="63.1">D34</text>
<text x="48" y="72">A2</text>
<text x="66.3" y="66.9">GPA3</text>
<text x="66.3" y="69.4">GPA4</text>
<text x="66.3" y="72">GPA5</text>
<text x="142.9" y="67.5">GND</text>
<text x="195.5" y="69.8">SW35</text>
<text x="208.2" y="69.8">SW36</text>
<text x="220.9" y="69.8">SW37</text>
<text x="233.6" y="69.8">SW38</text>
<text x="246.3" y="69.8">SW39</text>
<text x="259" y="69.8">SW40</text>
<text x="48" y="77.1">A0</text>
<text x="48" y="74.5">A1</text>
<text x="60.6" y="77.7" transform="rotate(-90 60.6 77.7)">VSS</text>
<text x="66.3" y="74.5">GPA6</text>
<text x="66.3" y="77.1">GPA7</text>
<text x="193.9" y="72.1">SW_Push</text>
<text x="206.6" y="72.1">SW_Push</text>
<text x="219.3" y="72.1">SW_Push</text>
<text x="232" y="72.1">SW_Push</text>
<text x="244.7" y="72.1">SW_Push</text>
<text x="257.4" y="72.1">SW_Push</text>
<text x="38.4" y="78.4" transform="rotate(-90 38.4 78.4)">GND</text>
<text x="194.3" y="83.4">1N4148</text>
<text x="199.4" y="80.9">D35</text>
<text x="207" y="83.4">1N4148</text>
<text x="212.1" y="80.9">D36</text>
<text x="219.7" y="83.4">1N4148</text>
<text x="224.8" y="80.9">D37</text>
<text x="232.4" y="83.4">1N4148</text>
<text x="237.5" y="80.9">D38</text>
<text x="245.1" y="83.4">1N4148</text>
<text x="250.2" y="80.9">D39</text>
<text x="257.8" y="83.4">1N4148</text>
<text x="262.9" y="80.9">D40</text>
<text x="57.8" y="89.1">GND</text>
<text x="108.8" y="101.9">+5V</text>
<text x="58" y="105.7">+5V</text>
<text x="89.2" y="105.6">SJ-43514</text>
<text x="93" y="103.3">J2</text>
<text x="149" y="104.4">GND</text>
<text x="208.2" y="107.9">SW42</text>
<text x="220.9" y="107.9">SW43</text>
<text x="62.6" y="112.7">C6</text>
<text x="143.8" y="112.1" transform="rotate(-90 143.8 112.1)">+5V</text>
<text x="158.3" y="111.6">J3</text>
<text x="158.3" y="113.9">Conn_01x04</text>
<text x="191.4" y="109.2" transform="rotate(-90 191.4 109.2)">SW41</text>
<text x="206.6" y="110.2">SW_Push</text>
<text x="219.3" y="110.1">SW_Push</text>
<text x="246" y="109.2" transform="rotate(-90 246 109.2)">SW44</text>
<text x="62.6" y="115">100n</text>
<text x="198.1" y="119">D41</text>
<text x="212.1" y="119">D42</text>
<text x="218.4" y="117.7">1N4148</text>
<text x="229.9" y="117.7">1N4148</text>
<text x="57.8" y="122.1">GND</text>
<text x="193" y="121.5">1N4148</text>
<text x="207" y="121.5">1N4148</text>
<text x="222.3" y="120.2">D43</text>
<text x="233.7" y="120.2">D44</text>
<text x="108.6" y="127.2">GND</text>
<text x="244.8" y="138">PUCK1</text>
<text x="244.8" y="143.1">QR1</text>
<text x="260.4" y="141.9">H3</text>
<text x="245.1" y="149.3">M2</text>
<text x="245.1" y="147">H4</text>
<text x="252.7" y="149.3">M2</text>
<text x="252.7" y="147">H5</text>
<text x="260.4" y="147">H6</text>
<text x="260.4" y="149.3">M2</text>
<text x="260.4" y="144.2">M2</text>
<text x="245.1" y="154.4">M2</text>
<text x="245.1" y="152.1">H7</text>
<text x="252.7" y="154.4">M2</text>
<text x="252.7" y="152.1">H8</text>
<text x="260.4" y="152.1">H9</text>
<text x="260.4" y="154.4">M2</text>
<text x="245.1" y="157.2">H10</text>
<text x="245.1" y="159.5">M2</text>
</g>
<g font-size="1.8" fill="#a90000">
<text x="261.4" y="27.4" transform="rotate(-90 261.4 27.4)">B</text>
<text x="263.9" y="27.4" transform="rotate(-90 263.9 27.4)">C</text>
<text x="266.4" y="27.3" transform="rotate(-90 266.4 27.3)">A</text>
<text x="43.1" y="35.3">13</text>
<text x="59.4" y="31.2" transform="rotate(-90 59.4 31.2)">9</text>
<text x="74.2" y="35.3">1</text>
<text x="43.1" y="37.8">12</text>
<text x="74.2" y="37.8">2</text>
<text x="74.2" y="40.4">3</text>
<text x="261.4" y="40.7" transform="rotate(-90 261.4 40.7)">S2</text>
<text x="266.4" y="40.7" transform="rotate(-90 266.4 40.7)">S1</text>
<text x="74.2" y="42.9">4</text>
<text x="74.2" y="45.5">5</text>
<text x="43.1" y="50.5">19</text>
<text x="43.1" y="53.1">20</text>
<text x="74.2" y="48">6</text>
<text x="74.2" y="50.5">7</text>
<text x="74.2" y="53.1">8</text>
<text x="43.1" y="58.2">18</text>
<text x="73.6" y="58.2">21</text>
<text x="73.6" y="60.7">22</text>
<text x="73.6" y="63.2">23</text>
<text x="73.6" y="65.8">24</text>
<text x="43.1" y="70.9">17</text>
<text x="73.6" y="68.3">25</text>
<text x="73.6" y="70.9">26</text>
<text x="43.1" y="75.9">15</text>
<text x="43.1" y="73.4">16</text>
<text x="73.6" y="73.4">27</text>
<text x="73.6" y="75.9">28</text>
<text x="59.4" y="82.6" transform="rotate(-90 59.4 82.6)">10</text>
<text x="196.6" y="101.1" transform="rotate(-90 196.6 101.1)">B</text>
<text x="199.1" y="101.1" transform="rotate(-90 199.1 101.1)">C</text>
<text x="201.7" y="101" transform="rotate(-90 201.7 101)">A</text>
<text x="234.7" y="101.1" transform="rotate(-90 234.7 101.1)">B</text>
<text x="237.2" y="101.1" transform="rotate(-90 237.2 101.1)">C</text>
<text x="239.8" y="101" transform="rotate(-90 239.8 101)">A</text>
<text x="152.3" y="107.7">1</text>
<text x="152.3" y="110.2">2</text>
<text x="152.3" y="112.8">3</text>
<text x="152.3" y="115.3">4</text>
<text x="196.6" y="114.3" transform="rotate(-90 196.6 114.3)">S2</text>
<text x="201.7" y="114.3" transform="rotate(-90 201.7 114.3)">S1</text>
<text x="234.7" y="114.3" transform="rotate(-90 234.7 114.3)">S2</text>
<text x="239.8" y="114.3" transform="rotate(-90 239.8 114.3)">S1</text>
</g>
<g font-size="1.4" fill="#a90000">
<text x="101" y="111.5">2</text>
<text x="101" y="109">4</text>
<text x="101" y="119.1">1</text>
<text x="101" y="116.6">3</text>
</g>
</svg>
